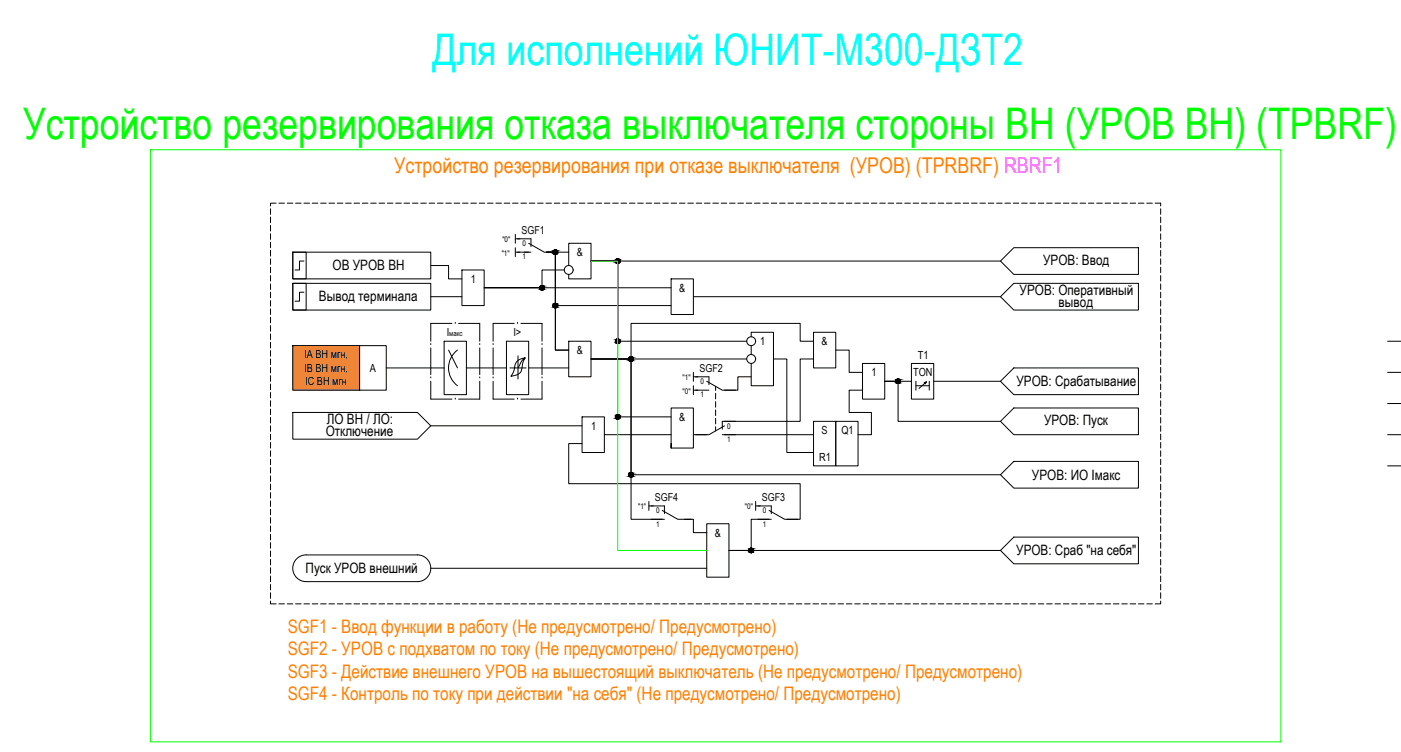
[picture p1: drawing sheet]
<svg xmlns="http://www.w3.org/2000/svg" width="1155mm" height="620mm" viewBox="0 0 1155 620" stroke-linecap="round" stroke-linejoin="round" font-family="sans-serif">
<!-- layer: 0 -->
<g fill="none" stroke="#000" stroke-width=".82">
<path d="M223 172v5M223 179v5M228 167h-5v3M230 167h5M237 167h4M244 167h4M251 167h4M257 167h5M264 167h5M271 167h5M278 167h5M285 167h5"/>
<path d="M292 167h4M299 167h4M306 167h4M313 167h4M319 167h5M326 167h5M333 167h5M340 167h5M347 167h4M354 167h4M361 167h4M368 167h4"/>
<path d="M374 167h5M381 167h5M388 167h5M395 167h5M402 167h5M409 167h4M416 167h4M423 167h4M430 167h4M436 167h5M443 167h5M450 167h5"/>
<path d="M457 167h5M464 167h5M471 167h4M478 167h4M485 167h4M491 167h5M498 167h5M505 167h5M512 167h5M519 167h5M526 167h4M533 167h4"/>
<path d="M540 167h4M546 167h5M553 167h5M560 167h5M567 167h5M574 167h5M581 167h4M588 167h4M595 167h4M602 167h4M608 167h5M615 167h5"/>
<path d="M622 167h5M629 167h5M636 167h5M643 167h4M650 167h4M657 167h4M663 167h5M670 167h5M677 167h5M684 167h5M691 167h5M698 167h4"/>
<path d="M705 167h4M712 167h4M718 167h5M725 167h5M732 167h5M739 167h5M746 167h5M753 167h4M760 167h4M767 167h4M774 167h4M780 167h5"/>
<path d="M787 167h5M794 167h5M801 167h5M808 167h5M815 167h4M822 167h4M829 167h4M835 167h5M842 167h5M849 167h5M856 167h5M863 167h5"/>
<path d="M870 167h4M877 167h4M884 167h4M890 167h5M897 167h5M904 167h5M911 167h5M918 167h5M925 167h4M932 167h4M939 167h4M946 167h4"/>
<path d="M952 167h5v3M957 172v5M957 179v5M223 186v4M223 193v4M223 200v4M425 193v8M425 197h4M957 186v4M957 193v4M957 200v4M223 206v5"/>
<path d="M223 213v5M241 208h11v22h-11zM241 208h114v22h-114zM251 215h-4v8h-4M355 219h15v11h11M425 204v8M425 208h4M432 208h4M451 208h7v81h11M451 208h7v44h95M451 208h18M469 219v-18h18v29h-18v-4"/>
<path d="M487 215h338M825 215l11-11h103v22h-103zM957 206v5M957 213v5M223 220v5M223 227v5M223 234v5M241 234h114v22h-114zM241 234h11v22h-11zM381 223h18v29h-18zM465 223h-18v14h-48h154M553 230h19v29h-19z"/>
<path d="M957 220v5M957 227v5M957 234v5M223 241v4M223 248v4M223 255v4M251 241h-4v7h-4M355 245h26M572 245h253M825 245l11-11h103v22h-103zM957 241v4M957 248v4"/>
<path d="M957 255v4M223 262v4M223 268v5M223 275v5M619 278v-4h19v44h-19v-18M671 274h18v29h-18zM957 262v4M957 268v5M957 275v5M223 282v5M223 289v5M223 296v5"/>
<path d="M241 285h55v37h-55zM296 285h22v37h-22zM366 281h19v44h-19zM370 289l7 14M377 289a18 18 0 0 0 0 29M418 281h18v44h-18zM427 293v19M433 295a23 23 0 0 0-3 11 10 10 0 0 1-9 4 22 22 0 0 0 4-11 9 9 0 0 1 8-4 16 16 0 0 0-6 8h-7M469 281h18v30h-18zM487 296h33v95h305M487 296h33v132h26M487 296h129"/>
<path d="M616 281h-107v-66h-22h22v129h44M619 285v7M638 296h11v77h22M671 281h-11v-14h-140v29h-33M671 296h-11v51h-63M689 289h11v18h11M711 300h18v29h-18zM752 300h18v29h-18zM957 282v5M957 289v5M957 296v5M1144 281h11"/>
<path d="M223 303v4M223 310v4M223 317v4M318 303h48M385 303h33M427 303h7M436 303h33M572 307v7M572 318v7M572 311h3M590 318v4M619 311h-11v11h-11"/>
<path d="M752 314h-23h11v33h85M755 314v8M755 318h11M762 316l2-1-6 5M764 315l-1 1M766 314v8M770 314h55M836 303h103v22h-103l-11-11zM957 303v4M957 310v4M957 317v4M1144 307h11"/>
<path d="M223 323v5M223 330v5M223 337v5M241 340h103l11 11-11 11h-103zM572 322h3M590 324v5M590 331v5M590 338v5M711 322h-11v18h18v18h-11M836 336h103v22h-103l-11-11zM957 323v5M957 330v5"/>
<path d="M957 337v5M1144 333h11M223 344v5M223 351v5M223 358v4M355 351h125M480 344h18v29h-18zM498 358h55M572 358h11M590 345v4M590 352v3M597 358h74"/>
<path d="M671 347h18v37h-18zM689 347h18v37h-18zM957 344v5M957 351v5M957 358v4M1144 358h11M223 365v4M223 372v4M223 379v4M480 366h-11v33h191v29h-11M553 366v3h19v-33h-19v33M957 365v4"/>
<path d="M957 372v4M957 379v4M223 385v5M223 392v5M223 399v5M836 380h103v22h-103l-11-11zM957 385v5M957 392v5M957 399v5M1144 384h11M223 406v5M223 413v4"/>
<path d="M223 420v4M535 417h4M535 413v8M623 417h4M623 413v8M957 406v5M957 413v4M957 420v4M223 427v4M223 434v4M564 428h8v11h11M583 432h18v44h-18z"/>
<path d="M634 428h-15v26h-18h224M957 427v4M957 434v4M223 440v5M223 447v5M223 454v5M836 443h103v22h-103l-11-11zM957 440v5M957 447v5M957 454v5M223 461v5M223 468v5"/>
<path d="M223 475v4M245 461l3-3 3-1h93a11 11 0 0 1 11 11 11 11 0 0 1-11 11h-92a11 11 0 0 1-10-6 11 11 0 0 1 3-12zM355 468h228M957 461v5M957 468v5M957 475v4M223 495v3h5M223 482v4M223 489v4M230 498h5M237 498h4M244 498h4"/>
<path d="M251 498h4M257 498h5M264 498h5M271 498h5M278 498h5M285 498h5M292 498h4M299 498h4M306 498h4M313 498h4M319 498h5M326 498h5"/>
<path d="M333 498h5M340 498h5M347 498h4M354 498h4M361 498h4M368 498h4M374 498h5M381 498h5M388 498h5M395 498h5M402 498h5M409 498h4"/>
<path d="M416 498h4M423 498h4M430 498h4M436 498h5M443 498h5M450 498h5M457 498h5M464 498h5M471 498h4M478 498h4M485 498h4M491 498h5"/>
<path d="M498 498h5M505 498h5M512 498h5M519 498h5M526 498h4M533 498h4M540 498h4M546 498h5M553 498h5M560 498h5M567 498h5M574 498h5"/>
<path d="M581 498h4M588 498h4M595 498h4M602 498h4M608 498h5M615 498h5M622 498h5M629 498h5M636 498h5M643 498h4M650 498h4M657 498h4"/>
<path d="M663 498h5M670 498h5M677 498h5M684 498h5M691 498h5M698 498h4M705 498h4M712 498h4M718 498h5M725 498h5M732 498h5M739 498h5"/>
<path d="M746 498h5M753 498h4M760 498h4M767 498h4M774 498h4M780 498h5M787 498h5M794 498h5M801 498h5M808 498h5M815 498h4M822 498h4"/>
<path d="M829 498h4M835 498h5M842 498h5M849 498h5M856 498h5M863 498h5M870 498h4M877 498h4M884 498h4M890 498h5M897 498h5M904 498h5"/>
<path d="M911 498h5M918 498h5M925 498h4M932 498h4M939 498h4M946 498h4M957 495v3h-5M957 482v4M957 489v4"/>
<circle cx="458" cy="208" r="1.8"/>
<circle cx="509" cy="215" r="1.8"/>
<circle cx="447" cy="237" r="1.8"/>
<circle cx="469" cy="223" r="4"/>
<circle cx="458" cy="252" r="1.8"/>
<circle cx="509" cy="281" r="1.8"/>
<circle cx="520" cy="296" r="1.8"/>
<circle cx="619" cy="296" r="4"/>
<circle cx="619" cy="281" r="4"/>
<circle cx="740" cy="314" r="1.8"/>
<circle cx="509" cy="344" r="1.8"/>
<circle cx="520" cy="391" r="1.8"/>
<circle cx="619" cy="454" r="1.8"/>
</g>
<g fill="#000" stroke="#000" stroke-width=".82">
<path d="M509 217h1zM509 213h1zM509 279h1zM509 283h1zM520 298h1zM520 294h1zM740 316h1zM740 312h1zM509 345h1zM509 342h1zM520 393h1zM520 390h1z"/>
<path d="M619 456h1zM619 452h1z"/>
<path d="M458 206h1zM457 206h2z"/>
<path d="M457 206h2zM457 206h2z"/>
<path d="M457 210h2zM457 210h1z"/>
<path d="M457 206h2zM457 206h2z"/>
<path d="M457 210h2zM457 210h2z"/>
<path d="M457 206h2zM457 206h2z"/>
<path d="M457 209h2zM457 209l2 1z"/>
<path d="M457 206h2zM457 206h2z"/>
<path d="M457 209h2zM457 209h2z"/>
<path d="M457 206l2 1zM457 206l2 1z"/>
<path d="M457 209h2zM457 209h2z"/>
<path d="M457 207h2zM457 207h2z"/>
<path d="M457 209h2zM457 209h2z"/>
<path d="M456 207h3zM456 207h3z"/>
<path d="M456 209h3zM456 209h3z"/>
<path d="M456 207h4zM456 207h4z"/>
<path d="M456 209h3zM456 209h3z"/>
<path d="M456 207h4zM456 207h4z"/>
<path d="M456 209h4zM456 209h3z"/>
<path d="M456 207h4zM456 207h4z"/>
<path d="M456 209h4zM456 209h4z"/>
<path d="M456 207l4 1zM456 207l4 1z"/>
<path d="M456 208h4zM456 208l4 1z"/>
<path d="M456 208h4zM456 208h4z"/>
<path d="M456 208h4zM456 208h4z"/>
<path d="M456 208h4zM456 208h4z"/>
<path d="M456 208h4zM456 208h4z"/>
<path d="M456 208h4zM456 208h4z"/>
<path d="M509 217h1zM509 217h1z"/>
<path d="M509 213h1zM509 213h1z"/>
<path d="M509 213h1zM509 213h1z"/>
<path d="M509 213l1 1zM509 214h1z"/>
<path d="M509 217h1zM509 217h1z"/>
<path d="M509 214h1zM508 214h2z"/>
<path d="M509 217h1zM509 217h1z"/>
<path d="M508 214h2zM508 214h2z"/>
<path d="M508 217h2zM508 217h2z"/>
<path d="M508 214h2zM508 214h2z"/>
<path d="M508 217h2zM508 217h2z"/>
<path d="M508 214h3zM508 214h3z"/>
<path d="M508 217h2zM508 217h2z"/>
<path d="M508 214h3zM508 214h3z"/>
<path d="M508 216h3zM508 216l2 1z"/>
<path d="M508 214h3zM508 214h3z"/>
<path d="M508 216h3zM508 216h3z"/>
<path d="M508 214h3zM508 214h3z"/>
<path d="M508 216h3zM508 216h3z"/>
<path d="M508 214l3 1zM508 214l3 1z"/>
<path d="M508 216h3zM508 216h3z"/>
<path d="M508 215h3zM508 215h3z"/>
<path d="M508 216h3zM508 216h3z"/>
<path d="M508 215h3zM508 215h3z"/>
<path d="M508 216h3zM508 216h3z"/>
<path d="M508 215h3zM508 215h3z"/>
<path d="M508 216h3zM508 216h3z"/>
<path d="M507 215h4zM507 215h4z"/>
<path d="M507 215h4zM507 215h4z"/>
<path d="M507 215h4zM507 215l4 1z"/>
<path d="M447 235h1zM446 235h2z"/>
<path d="M446 235l2 1zM446 236h2z"/>
<path d="M446 239h2zM446 239h1z"/>
<path d="M446 236h2zM446 236h2z"/>
<path d="M446 239h2zM446 239h2z"/>
<path d="M446 236h2zM446 236h2z"/>
<path d="M446 239h2zM446 239h2z"/>
<path d="M446 236h2zM446 236h2z"/>
<path d="M446 239h2zM446 239h2z"/>
<path d="M446 236h2zM446 236h2z"/>
<path d="M446 239h2zM446 239h2z"/>
<path d="M446 236h2zM446 236h2z"/>
<path d="M446 238h2zM446 238l2 1z"/>
<path d="M445 236h3zM445 236h3z"/>
<path d="M445 238h3zM445 238h3z"/>
<path d="M445 236h4zM445 236h4z"/>
<path d="M445 238h3zM445 238h3z"/>
<path d="M445 236l4 1zM445 236l4 1z"/>
<path d="M445 238h4zM445 238h3z"/>
<path d="M445 237h4zM445 237h4z"/>
<path d="M445 238h4zM445 238h4z"/>
<path d="M445 237h4zM445 237h4z"/>
<path d="M445 238h4zM445 238h4z"/>
<path d="M445 237h4zM445 237h4z"/>
<path d="M445 237h4zM445 237h4z"/>
<path d="M445 237l4 1zM445 237l4 1z"/>
<path d="M445 238h4zM445 238h4z"/>
<path d="M445 237h4zM445 237h4z"/>
<path d="M458 250h1zM457 250h2z"/>
<path d="M457 250h2zM457 250h2z"/>
<path d="M457 254h2zM457 254h1z"/>
<path d="M457 250h2zM457 250h2z"/>
<path d="M457 254h2zM457 254h2z"/>
<path d="M457 250h2zM457 250h2z"/>
<path d="M457 253h2zM457 253l2 1z"/>
<path d="M457 250h2zM457 250h2z"/>
<path d="M457 253h2zM457 253h2z"/>
<path d="M457 250l2 1zM457 250l2 1z"/>
<path d="M457 253h2zM457 253h2z"/>
<path d="M457 251h2zM457 251h2z"/>
<path d="M457 253h2zM457 253h2z"/>
<path d="M456 251h3zM456 251h3z"/>
<path d="M456 253h3zM456 253h3z"/>
<path d="M456 251h4zM456 251h4z"/>
<path d="M456 253h3zM456 253h3z"/>
<path d="M456 251h4zM456 251h4z"/>
<path d="M456 253h4zM456 253h3z"/>
<path d="M456 251h4zM456 251h4z"/>
<path d="M456 253h4zM456 253h4z"/>
<path d="M456 251l4 1zM456 251l4 1z"/>
<path d="M456 252h4zM456 252l4 1z"/>
<path d="M456 252h4zM456 252h4z"/>
<path d="M456 252h4zM456 252h4z"/>
<path d="M456 252h4zM456 252h4z"/>
<path d="M456 252h4zM456 252h4z"/>
<path d="M456 252h4zM456 252h4z"/>
<path d="M509 279h1zM509 279h1z"/>
<path d="M509 279l1 1zM509 280h1z"/>
<path d="M509 280h1zM509 280h1z"/>
<path d="M509 280h1zM508 280h2z"/>
<path d="M508 280h2zM508 280h2z"/>
<path d="M508 280h2zM508 280h2z"/>
<path d="M508 280h3zM508 280h3z"/>
<path d="M508 280h3zM508 280h3z"/>
<path d="M509 283h1zM509 283h1z"/>
<path d="M509 283h1zM509 283h1z"/>
<path d="M509 283h1zM509 283h1z"/>
<path d="M508 283h2zM508 283h2z"/>
<path d="M508 283h2zM508 283h2z"/>
<path d="M508 283h2zM508 283h2z"/>
<path d="M508 283h3zM508 283h2z"/>
<path d="M508 280h3zM508 280h3z"/>
<path d="M508 282h3zM508 282l3 1z"/>
<path d="M508 280h3zM508 280h3z"/>
<path d="M508 282h3zM508 282h3z"/>
<path d="M508 280l3 1zM508 280l3 1z"/>
<path d="M508 282h3zM508 282h3z"/>
<path d="M508 281h3zM508 281h3z"/>
<path d="M508 282h3zM508 282h3z"/>
<path d="M508 281h3zM508 281h3z"/>
<path d="M508 282h3zM508 282h3z"/>
<path d="M508 281h3zM508 281h3z"/>
<path d="M508 282h3zM508 282h3z"/>
<path d="M507 281h4zM507 281h4z"/>
<path d="M507 281h4zM507 281h4z"/>
<path d="M507 281h4zM507 281l4 1z"/>
<path d="M520 298h1zM520 298h1z"/>
<path d="M520 294h1zM520 294h1z"/>
<path d="M520 294h1zM520 294h1z"/>
<path d="M520 294h1zM520 294h1z"/>
<path d="M520 298h1zM520 298h1z"/>
<path d="M520 294h1zM519 294h2z"/>
<path d="M520 298h1zM520 298h1z"/>
<path d="M519 294h2zM519 294h2z"/>
<path d="M519 298h2zM519 298h2z"/>
<path d="M519 294l3 1zM519 294l3 1z"/>
<path d="M519 297h2zM519 297l2 1z"/>
<path d="M519 295h3zM519 295h3z"/>
<path d="M519 297h3zM519 297h2z"/>
<path d="M519 295h3zM519 295h3z"/>
<path d="M519 297h3zM519 297h3z"/>
<path d="M519 295h3zM519 295h3z"/>
<path d="M519 297h3zM519 297h3z"/>
<path d="M519 295h3zM519 295h3z"/>
<path d="M519 297h3zM519 297h3z"/>
<path d="M519 295h3zM519 295h3z"/>
<path d="M519 297h3zM519 297h3z"/>
<path d="M519 295h3zM519 295h3z"/>
<path d="M519 297h3zM519 297h3z"/>
<path d="M519 295l3 1zM519 295l3 1z"/>
<path d="M519 296h3zM519 296l3 1z"/>
<path d="M519 296h3zM519 296h3z"/>
<path d="M518 296h4zM518 296h4z"/>
<path d="M518 296h4zM518 296h4z"/>
<path d="M518 296h4zM518 296h4z"/>
<path d="M519 296h3zM519 296h3z"/>
<path d="M740 316h1zM740 316h1z"/>
<path d="M740 312l1 1zM740 313h1z"/>
<path d="M740 313h1zM740 313h1z"/>
<path d="M740 313h1zM740 313h1z"/>
<path d="M740 316h1zM740 316h1z"/>
<path d="M740 313h1zM740 313h1z"/>
<path d="M740 316h1zM740 316h1z"/>
<path d="M740 313h2zM740 313h2z"/>
<path d="M740 316h1zM740 316h1z"/>
<path d="M739 313h3zM739 313h3z"/>
<path d="M739 316h3zM739 316h2z"/>
<path d="M739 313h3zM739 313h3z"/>
<path d="M739 316h3zM739 316h3z"/>
<path d="M739 313h3zM739 313h3z"/>
<path d="M739 316h3zM739 316h3z"/>
<path d="M739 313h3zM739 313h3z"/>
<path d="M739 315h3zM739 315l3 1z"/>
<path d="M739 313h3zM739 313h3z"/>
<path d="M739 315h3zM739 315h3z"/>
<path d="M739 313l3 1zM739 313l3 1z"/>
<path d="M739 315h3zM739 315h3z"/>
<path d="M739 314h3zM739 314h3z"/>
<path d="M739 315h3zM739 315h3z"/>
<path d="M739 314h3zM739 314h3z"/>
<path d="M739 315h3zM739 315h3z"/>
<path d="M739 314h3zM739 314h3z"/>
<path d="M739 314h3zM739 314h3z"/>
<path d="M739 314h3zM739 314h3z"/>
<path d="M739 314l3 1zM739 314l3 1z"/>
<path d="M739 315h3zM739 315h3z"/>
<path d="M509 345h1zM509 345h1z"/>
<path d="M509 342h1zM509 342h1z"/>
<path d="M509 342h1zM509 342h1z"/>
<path d="M509 342h1zM509 342h1z"/>
<path d="M509 345h1zM509 345h1z"/>
<path d="M509 342h1zM508 342h2z"/>
<path d="M509 345h1zM509 345h1z"/>
<path d="M508 342h2zM508 342h2z"/>
<path d="M508 345h2zM508 345h2z"/>
<path d="M508 342h2zM508 342h2z"/>
<path d="M508 345h2zM508 345h2z"/>
<path d="M508 342h3zM508 342h3z"/>
<path d="M508 345h2zM508 345h2z"/>
<path d="M508 342l3 1zM508 342l3 1z"/>
<path d="M508 345h3zM508 345h2z"/>
<path d="M508 343h3zM508 343h3z"/>
<path d="M508 345h3zM508 345h3z"/>
<path d="M508 343h3zM508 343h3z"/>
<path d="M508 345h3zM508 345h3z"/>
<path d="M508 343h3zM508 343h3z"/>
<path d="M508 344h3zM508 344l3 1z"/>
<path d="M508 343h3zM508 343h3z"/>
<path d="M508 344h3zM508 344h3z"/>
<path d="M508 343h3zM508 343h3z"/>
<path d="M508 344h3zM508 344h3z"/>
<path d="M508 343h3zM508 343h3z"/>
<path d="M508 344h3zM508 344h3z"/>
<path d="M507 343l4 1zM507 343l4 1z"/>
<path d="M507 344h4zM507 344h4z"/>
<path d="M507 344h4zM507 344h4z"/>
<path d="M520 393h1zM520 393h1z"/>
<path d="M520 390h1zM520 390h1z"/>
<path d="M520 390h1zM520 390h1z"/>
<path d="M520 390h1zM520 390h1z"/>
<path d="M520 393h1zM520 393h1z"/>
<path d="M520 390h1zM519 390h2z"/>
<path d="M520 393h1zM520 393h1z"/>
<path d="M519 390h2zM519 390h2z"/>
<path d="M519 393h2zM519 393h2z"/>
<path d="M519 390h3zM519 390h3z"/>
<path d="M519 393h2zM519 393h2z"/>
<path d="M519 390h3zM519 390h3z"/>
<path d="M519 393h3zM519 393h2z"/>
<path d="M519 390h3zM519 390h3z"/>
<path d="M519 393h3zM519 393h3z"/>
<path d="M519 390h3zM519 390h3z"/>
<path d="M519 392h3zM519 392l3 1z"/>
<path d="M519 390h3zM519 390h3z"/>
<path d="M519 392h3zM519 392h3z"/>
<path d="M519 390l3 1zM519 390l3 1z"/>
<path d="M519 392h3zM519 392h3z"/>
<path d="M519 391h3zM519 391h3z"/>
<path d="M519 392h3zM519 392h3z"/>
<path d="M519 391h3zM519 391h3z"/>
<path d="M519 392h3zM519 392h3z"/>
<path d="M519 391h3zM519 391h3z"/>
<path d="M518 391h4zM518 391h4z"/>
<path d="M518 391l4 1zM518 391l4 1z"/>
<path d="M518 392h4zM518 392h4z"/>
<path d="M519 392h3zM519 392h3z"/>
<path d="M619 456h1zM619 456h1z"/>
<path d="M619 452h1zM619 452h1z"/>
<path d="M619 452h1zM619 452h1z"/>
<path d="M619 452h1zM619 452h1z"/>
<path d="M619 455h1zM619 455l1 1z"/>
<path d="M619 452h1zM618 452h2z"/>
<path d="M619 455h1zM619 455h1z"/>
<path d="M618 452h2zM618 452h2z"/>
<path d="M618 455h2zM618 455h2z"/>
<path d="M618 452h3zM618 452h3z"/>
<path d="M618 455h2zM618 455h2z"/>
<path d="M618 452h3zM618 452h3z"/>
<path d="M618 455h3zM618 455h2z"/>
<path d="M618 452l3 1zM618 452l3 1z"/>
<path d="M618 455h3zM618 455h3z"/>
<path d="M618 453h3zM618 453h3z"/>
<path d="M618 455h3zM618 455h3z"/>
<path d="M618 453h3zM618 453h3z"/>
<path d="M618 455h3zM618 455h3z"/>
<path d="M618 453h3zM618 453h3z"/>
<path d="M618 455h3zM618 455h3z"/>
<path d="M618 453h3zM618 453h3z"/>
<path d="M618 454h3zM618 454l3 1z"/>
<path d="M618 453h3zM618 453h3z"/>
<path d="M618 454h3zM618 454h3z"/>
<path d="M618 453l3 1zM618 453l3 1z"/>
<path d="M618 454h3zM618 454h3z"/>
<path d="M618 454h3zM618 454h3z"/>
<path d="M618 454h3zM618 454h3z"/>
<path d="M618 454h3zM618 454h3z"/>
</g>
<g fill="none" stroke="#000" stroke-width=".82">
<path d="M427 197h11v6M427 208h11M436 201l13 7h11M373 267h-18v14M375 267h.1M378 267h18v14M424 267h-17v14M427 267h.1M430 267h17v14M355 284h.1M355 287v22M396 284h.1"/>
<path d="M396 287v22M407 284h.1M407 287v22M447 284h.1M447 287v22M355 312h.1M355 314v15h18M396 312h.1M396 314v15h-18M407 312h.1M407 314v15h17M447 312h.1"/>
<path d="M447 314v15h-17M574 311h11v6M583 314l13 8h11M375 329h.1M427 329h.1M574 322h11M596 358h11M597 351l-12 7h-11M607 347h-11v7M537 417h11v6M625 417h11v6M537 428h11"/>
<path d="M546 421l13 7h11M625 428h11M634 421l13 7h11"/>
</g>
<!-- layer: 0 -->
<path d="M241 285l55 37v-37zM241 285l55 37h-55z" fill="#ef8637" stroke="#ef8637" stroke-width=".82"/>
<path d="M124 123h932v489h-932zM487 215h22v239h74" fill="none" stroke="#0f0" stroke-width=".82"/>
<text font-size="35.9" fill="#0ff" x="356" y="54">Для исполнений ЮНИТ-М300-ДЗТ2</text>
<text font-size="35.9" fill="#0f0" x="19" y="114">Устройство резервирования отказа выключателя стороны ВН (УРОВ ВН) (TPBRF)</text>
<text font-size="17.9" fill="#ff7f00" x="325" y="143">Устройство резервирования при отказе выключателя (УРОВ) (TPRBRF) RBRF1</text>
<g font-size="15.4" fill="#ff7f00">
<text x="237" y="522">SGF1 - Ввод функции в работу (Не предусмотрено/ Предусмотрено)</text>
<text x="237" y="540">SGF2 - УРОВ с подхватом по току (Не предусмотрено/ Предусмотрено)</text>
<text x="237" y="559">SGF3 - Действие внешнего УРОВ на вышестоящий выключатель (Не предусмотрено/ Предусмотрено)</text>
<text x="237" y="577">SGF4 - Контроль по току при действии &quot;на себя&quot; (Не предусмотрено/ Предусмотрено)</text>
</g>
<g font-size="11.8">
<text x="860" y="219">УРОВ: Ввод</text>
<text x="274" y="222">ОВ УРОВ ВН</text>
<text x="841" y="243">УРОВ: Оперативный</text>
<text x="263" y="248">Вывод терминала</text>
<text x="873" y="253">вывод</text>
<text x="838" y="318">УРОВ: Срабатывание</text>
<text x="270" y="350">ЛО ВН / ЛО:</text>
<text x="861" y="350">УРОВ: Пуск</text>
<text x="269" y="360">Отключение</text>
<text x="851" y="396">УРОВ: ИО Iмакс</text>
<text x="838" y="457">УРОВ: Сраб &quot;на себя&quot;</text>
<text x="252" y="472">Пуск УРОВ внешний</text>
</g>
<g font-size="9.2">
<text x="476" y="211">&amp;</text>
<text x="388" y="233">1</text>
<text x="560" y="240">&amp;</text>
<text x="368" y="277">I</text>
<text x="423" y="277">I&gt;</text>
<text x="627" y="285">1</text>
<text x="677" y="285">&amp;</text>
<text x="476" y="292">&amp;</text>
<text x="251" y="295">IA ВН мгн,</text>
<text x="757" y="296">T1</text>
<text x="251" y="306">IВ ВН мгн,</text>
<text x="305" y="307">А</text>
<text x="719" y="310">1</text>
<text x="753" y="310">TON</text>
<text x="252" y="318">IС ВН мгн</text>
<text x="560" y="347">&amp;</text>
<text x="487" y="354">1</text>
<text x="677" y="358">S</text>
<text x="694" y="358">Q1</text>
<text x="676" y="380">R1</text>
<text x="589" y="442">&amp;</text>
</g>
<g font-size="9">
<text x="430" y="193">SGF1</text>
<text x="577" y="306">SGF2</text>
<text x="540" y="413">SGF4</text>
<text x="628" y="413">SGF3</text>
</g>
<g font-size="6.4">
<text x="414" y="199">&quot;0&quot;</text>
<text x="431" y="203">0</text>
<text x="414" y="211">&quot;1&quot;</text>
<text x="431" y="214">1</text>
<text x="563" y="313">&quot;1&quot;</text>
<text x="578" y="317">0</text>
<text x="563" y="324">&quot;0&quot;</text>
<text x="578" y="328">1</text>
<text x="600" y="353">0</text>
<text x="600" y="364">1</text>
<text x="526" y="419">&quot;1&quot;</text>
<text x="614" y="419">&quot;0&quot;</text>
<text x="541" y="423">0</text>
<text x="629" y="423">0</text>
<text x="541" y="434">1</text>
<text x="629" y="434">1</text>
</g>
<text font-size="6.2" x="370" y="277">макс</text>
</svg>
